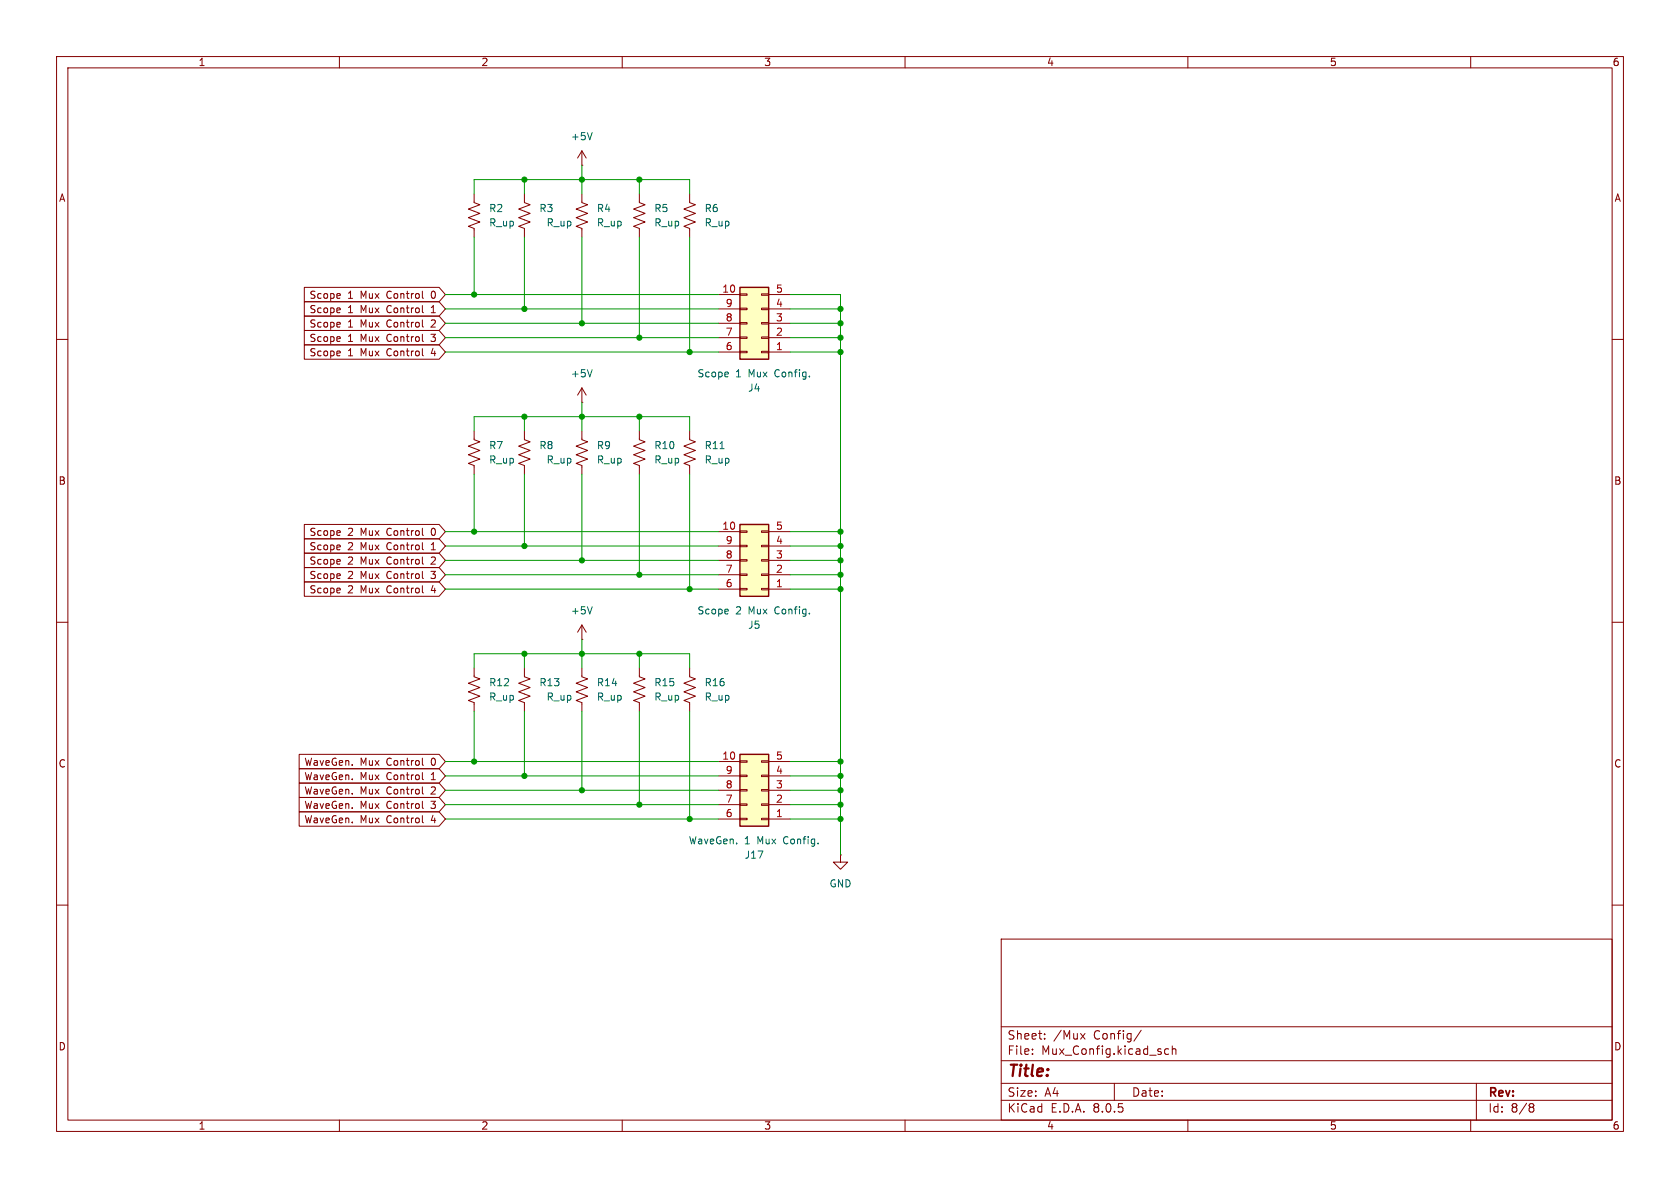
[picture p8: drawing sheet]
<svg xmlns="http://www.w3.org/2000/svg" width="297mm" height="210mm" viewBox="0 0 297 210" stroke-linecap="round" stroke-linejoin="round" font-family="sans-serif">
<g fill="none" stroke="#840000" stroke-width=".18">
<path d="M10 10h277v190h-277zM12 12h273v186h-273zM60 10v2M110 10v2M160 10v2M210 10v2M260 10v2M10 60h2M285 60h2M83.8 76.2v1.5l1 .4-2 .8 2 .7-2 .8 2 .8-2 .7 1 .4v1.5M10 110h2M285 110h2"/>
<path d="M10 160h2M285 160h2M177 166h108v32h-108zM60 198v2M110 198v2M160 198v2M177 194.5h108M177 191.5h108M177 187.5h108M177 181.5h108M182.5 186.3v.1M182.5 185.5v.1"/>
<path d="M184.7 183.6v.1M184.7 182.8v.1M191 182.7l.8 1M191.8 182.7l-.8 1M197 191.5v3M201.7 182.1l-1.2 2M206.6 185.5l-.4-.1-.3 .3v.4l.1 .2h.6M207.2 185.5l.3-.1 .3 .1 .1 .9M207.2 184.9v1.5M210 198v2M260 198v2M261 191.5v6.5"/>
<path d="M270.6 195.1h.3l.3 .3-.3 .3M270.6 195.7h.3M270.9 195.7l.2 .2 .1 .4-.3 .3h-.3"/>
</g>
<path d="M130.8 92.7h5.1v12.7h-5.1z" fill="#ffffc2"/>
<g fill="none" stroke="#840000" stroke-width=".18">
<path d="M83.8 34.3v1.5l1 .4-2 .8 2 .7-2 .8 2 .7-2 .8 1 .4v1.5M102.9 29.2h.1M102.9 34.3v1.5l1 .4-2 .8 2 .7-2 .8 2 .7-2 .8 1 .4v1.5M102.9 26.7l-.8 1.2M102.9 26.7v2.5M102.9 26.7l.7 1.2M113 34.3v1.5l1 .4-2 .8 2 .7-2 .8 2 .7-2 .8 1 .4v1.5M121.9 34.3v1.5l1 .4-2 .8 2 .7-2 .8 2 .7-2 .8 1 .4v1.5M102.9 71.1h.1M102.9 76.2v1.5l1 .4-2 .8 2 .7-2 .8 2 .8-2 .7 1 .4v1.5M102.9 68.6v2.5M102.9 68.6l-.8 1.3"/>
<path d="M102.9 68.6l.7 1.3M127 94h3.8M127 99.1h3.8M127 96.5h3.8M130.8 93.9h1.3v.2h-1.3zM130.8 96.4h1.3v.2h-1.3zM130.8 98.9h1.3v.3h-1.3zM134.6 93.9h1.3v.2h-1.3zM134.6 96.4h1.3v.2h-1.3zM134.6 98.9h1.3v.3h-1.3zM135.9 94h3.8M135.9 99.1h3.8"/>
<path d="M135.9 96.5h3.8M83.8 118.1v1.5l1 .4-2 .8 2 .7-2 .8 2 .8-2 .7 1 .4v1.5M92.7 118.1v1.5l1 .4-2 .8 2 .7-2 .8 2 .8-2 .7 1 .4v1.5M102.9 118.1v1.5l1 .4-2 .8 2 .7-2 .8 2 .8-2 .7 1 .4v1.5M113 118.1v1.5l1 .4-2 .8 2 .7-2 .8 2 .8-2 .7 1 .4v1.5M121.9 118.1v1.5l1 .4-2 .8 2 .7-2 .8 2 .8-2 .7 1 .4v1.5M127 104.1h3.8M127 101.6h3.8M130.8 101.5h1.3v.2h-1.3zM130.8 104h1.3v.3h-1.3zM134.6 101.5h1.3v.2h-1.3zM134.6 104h1.3v.3h-1.3z"/>
<path d="M135.9 104.1h3.8M135.9 101.6h3.8M148.6 151.1v1.3h1.3l-1.3 1.3-1.3-1.3h1.3M148.6 151.1h.1"/>
</g>
<path d="M130.8 92.7h5.1v12.7h-5.1z" fill="none" stroke="#840000" stroke-width=".25"/>
<path d="M104.7 23.4l-.4 1.3M104.7 65.3l-.4 1.3" fill="none" stroke="#006464" stroke-width=".18"/>
<path d="M130.8 50.8h5.1v12.7h-5.1z" fill="#ffffc2"/>
<g fill="none" stroke="#840000" stroke-width=".18">
<path d="M92.7 34.3v1.5l1 .4-2 .8 2 .7-2 .8 2 .7-2 .8 1 .4v1.5M127 52.1h3.8M127 59.7h3.8M127 57.2h3.8M127 54.6h3.8M130.8 51.9h1.3v.3h-1.3zM130.8 54.5h1.3v.2h-1.3zM130.8 57h1.3v.3h-1.3zM130.8 59.6h1.3v.2h-1.3zM134.6 51.9h1.3v.3h-1.3zM134.6 54.5h1.3v.2h-1.3zM134.6 57h1.3v.3h-1.3z"/>
<path d="M134.6 59.6h1.3v.2h-1.3zM135.9 52.1h3.8M135.9 59.7h3.8M135.9 57.2h3.8M135.9 54.6h3.8M127 62.2h3.8M130.8 62.1h1.3v.3h-1.3zM134.6 62.1h1.3v.3h-1.3zM135.9 62.2h3.8M102.9 113h.1M102.9 110.5l-.8 1.3M102.9 110.5v2.5"/>
<path d="M102.9 110.5l.7 1.3"/>
</g>
<path d="M130.8 50.8h5.1v12.7h-5.1z" fill="none" stroke="#840000" stroke-width=".25"/>
<path d="M104.7 107.3l-.4 1.2" fill="none" stroke="#006464" stroke-width=".18"/>
<path d="M130.8 133.4h5.1v12.7h-5.1z" fill="#ffffc2"/>
<g fill="none" stroke="#840000" stroke-width=".18">
<path d="M53.8 58.4h23.8l1.1 1.3-1.1 1.3h-23.8zM53.8 50.8h23.8l1.1 1.3-1.1 1.2h-23.8zM53.8 55.9h23.8l1.1 1.3-1.1 1.2h-23.8zM53.8 53.3h23.8l1.1 1.3-1.1 1.3h-23.8zM74.7 52.7h.2M74.7 57.8h.2M74.7 55.2l.2 .1M76.2 55.3h.8M76.4 54.3l-.2 .1M53.8 61h23.8l1.1 1.2-1.1 1.3h-23.8zM74.7 62.8l.2 .1M74.7 60.3l.2 .1"/>
<path d="M92.7 76.2v1.5l1 .4-2 .8 2 .7-2 .8 2 .8-2 .7 1 .4v1.5M113 76.2v1.5l1 .4-2 .8 2 .7-2 .8 2 .8-2 .7 1 .4v1.5M121.9 76.2v1.5l1 .4-2 .8 2 .7-2 .8 2 .8-2 .7 1 .4v1.5M53.8 95.2h23.8l1.1 1.3-1.1 1.3h-23.8zM53.8 92.7h23.8l1.1 1.3-1.1 1.3h-23.8zM53.8 97.8h23.8l1.1 1.3-1.1 1.2h-23.8zM74.7 97.1l.2 .1M74.7 94.6l.2 .1M74.7 99.7h.2M76.2 97.2h.8M76.4 96.2l-.2 .1M53.8 100.3h23.8l1.1 1.3-1.1 1.3h-23.8z"/>
<path d="M53.8 102.9h23.8l1.1 1.2-1.1 1.3h-23.8zM74.7 102.2l.2 .1M74.7 104.7l.2 .1M52.9 135.9h24.7l1.1 1.3-1.1 1.2h-24.7zM52.9 138.4h24.7l1.1 1.3-1.1 1.3h-24.7zM52.9 133.3h24.7l1.1 1.3-1.1 1.3h-24.7zM74.7 134v1.1l.2 .2M74.7 136.6v1l.2 .2M74.7 139.1v1.1l.2 .2M127 134.6h3.8M127 139.7h3.8M127 137.2h3.8"/>
<path d="M130.8 134.5h1.3v.2h-1.3zM130.8 137h1.3v.3h-1.3zM130.8 139.6h1.3v.2h-1.3zM134.6 134.5h1.3v.2h-1.3zM134.6 137h1.3v.3h-1.3zM134.6 139.6h1.3v.2h-1.3zM135.9 134.6h3.8M135.9 139.7h3.8M135.9 137.2h3.8M52.9 141h24.7l1.1 1.2-1.1 1.3h-24.7zM52.9 143.5h24.7l1.1 1.3-1.1 1.3h-24.7zM74.7 141.6v1.1l.2 .2"/>
<path d="M74.7 144.2v1.1l.2 .2M127 144.8h3.8M127 142.2h3.8M130.8 142.1h1.3v.3h-1.3zM130.8 144.7h1.3v.2h-1.3zM134.6 142.1h1.3v.3h-1.3zM134.6 144.7h1.3v.2h-1.3zM135.9 144.8h3.8M135.9 142.2h3.8"/>
</g>
<path d="M130.8 133.4h5.1v12.7h-5.1z" fill="none" stroke="#840000" stroke-width=".25"/>
<path d="M127.3 79.3h.7" fill="none" stroke="#006464" stroke-width=".18"/>
<g fill="none" stroke="#009600" stroke-width=".18">
<path d="M83.8 34.3v-2.5h38.1v2.5M92.7 31.8v2.5M102.9 29.2v5.1M113 31.8v2.5M78.7 57.2h48.3M78.7 59.7h48.3M78.7 54.6h48.3M78.7 52.1h48.3M83.8 41.9v10.2M92.7 41.9v12.7M102.9 41.9v15.3M113 41.9v17.8"/>
<path d="M121.9 41.9v20.3M139.7 52.1h8.9v99M139.7 57.2h8.9M139.7 59.7h8.9M139.7 54.6h8.9M78.7 62.2h48.3M83.8 76.2v-2.5h38.1v2.5M92.7 73.7v2.5M102.9 71.1v5.1M113 73.7v2.5M139.7 62.2h8.9M78.7 94h48.3"/>
<path d="M78.7 96.5h48.3M78.7 99.1h48.3M83.8 83.8v10.2M92.7 83.8v12.7M102.9 83.8v15.3M113 83.8v17.8M121.9 83.8v20.3M139.7 94h8.9M139.7 96.5h8.9M139.7 99.1h8.9M78.7 104.1h48.3M78.7 101.6h48.3"/>
<path d="M83.8 118.1v-2.5h38.1v2.5M92.7 115.6v2.5M102.9 113v5.1M113 115.6v2.5M139.7 104.1h8.9M139.7 101.6h8.9M78.7 139.7h48.3M78.7 137.2h48.3M78.7 134.6h48.3M83.8 125.7v8.9M92.7 125.7v11.5M102.9 125.7v14"/>
<path d="M113 125.7v16.5M121.9 125.7v19.1M139.7 139.7h8.9M139.7 137.2h8.9M139.7 134.6h8.9M78.7 142.2h48.3M78.7 144.8h48.3M139.7 142.2h8.9M139.7 144.8h8.9"/>
</g>
<g fill="#009600" stroke="#009600" stroke-width=".18">
<circle cx="148.6" cy="62.2" r=".46"/>
<circle cx="102.9" cy="73.7" r=".46"/>
<circle cx="148.6" cy="59.7" r=".46"/>
<circle cx="148.6" cy="54.6" r=".46"/>
<circle cx="148.6" cy="57.2" r=".46"/>
<circle cx="113" cy="59.7" r=".46"/>
<circle cx="121.9" cy="62.2" r=".46"/>
<circle cx="113" cy="73.7" r=".46"/>
<circle cx="148.6" cy="99.1" r=".46"/>
<circle cx="148.6" cy="104.1" r=".46"/>
<circle cx="148.6" cy="101.6" r=".46"/>
<circle cx="148.6" cy="96.5" r=".46"/>
<circle cx="148.6" cy="139.7" r=".46"/>
<circle cx="148.6" cy="142.2" r=".46"/>
<circle cx="148.6" cy="137.2" r=".46"/>
<circle cx="121.9" cy="144.8" r=".46"/>
<circle cx="148.6" cy="94" r=".46"/>
<circle cx="148.6" cy="134.6" r=".46"/>
<circle cx="148.6" cy="144.8" r=".46"/>
<circle cx="121.9" cy="104.1" r=".46"/>
<circle cx="113" cy="142.2" r=".46"/>
<circle cx="113" cy="101.6" r=".46"/>
<circle cx="102.9" cy="99.1" r=".46"/>
<circle cx="92.7" cy="96.5" r=".46"/>
<circle cx="92.7" cy="137.2" r=".46"/>
<circle cx="102.9" cy="139.7" r=".46"/>
<circle cx="83.8" cy="94" r=".46"/>
<circle cx="113" cy="115.6" r=".46"/>
<circle cx="92.7" cy="31.8" r=".46"/>
<circle cx="83.8" cy="52.1" r=".46"/>
<circle cx="102.9" cy="57.2" r=".46"/>
<circle cx="92.7" cy="73.7" r=".46"/>
<circle cx="92.7" cy="54.6" r=".46"/>
<circle cx="113" cy="31.8" r=".46"/>
<circle cx="102.9" cy="31.8" r=".46"/>
<circle cx="83.8" cy="134.6" r=".46"/>
<circle cx="102.9" cy="115.6" r=".46"/>
<circle cx="92.7" cy="115.6" r=".46"/>
</g>
<text font-size="2.8" fill="#840000" x="178" y="190.9">Title:</text>
<g font-size="2.1" fill="#840000">
<text x="178" y="184">Sheet:</text>
<text x="186.2" y="184">/Mux</text>
<text x="193.4" y="184">Config/</text>
<text x="178" y="186.7">File:</text>
<text x="184.1" y="186.7">Mux_Config.kicad_sch</text>
<text x="178" y="196.9">KiCad</text>
<text x="178" y="194.1">Size:</text>
<text x="184.7" y="194.1">A4</text>
<text x="185.7" y="196.9">E.D.A.</text>
<text x="193.3" y="196.9">8.0.5</text>
<text x="200" y="194.1">Date:</text>
<text x="263" y="194.3">Rev:</text>
<text x="263" y="196.9">Id:</text>
<text x="267.1" y="196.9">8/8</text>
</g>
<g font-size="1.8" fill="#840000">
<text x="35" y="11.9">1</text>
<text x="85" y="11.9">2</text>
<text x="135" y="11.9">3</text>
<text x="185" y="11.9">4</text>
<text x="235" y="11.9">5</text>
<text x="285" y="11.9">6</text>
<text x="10.3" y="35.9">A</text>
<text x="285.3" y="35.9">A</text>
<text x="54.6" y="53">Scope</text>
<text x="61.5" y="53">1</text>
<text x="63.8" y="53">Mux</text>
<text x="68.6" y="53">Control</text>
<text x="76.7" y="53">0</text>
<text x="54.6" y="58.1">Scope</text>
<text x="54.6" y="55.6">Scope</text>
<text x="61.5" y="58.1">1</text>
<text x="61.5" y="55.6">1</text>
<text x="63.8" y="58.1">Mux</text>
<text x="63.8" y="55.6">Mux</text>
<text x="68.6" y="58.1">Control</text>
<text x="68.6" y="55.6">Control</text>
<text x="76.7" y="58.1">2</text>
<text x="76.7" y="55.6">1</text>
<text x="54.6" y="63.2">Scope</text>
<text x="54.6" y="60.6">Scope</text>
<text x="61.5" y="63.2">1</text>
<text x="61.5" y="60.6">1</text>
<text x="63.8" y="63.2">Mux</text>
<text x="63.8" y="60.6">Mux</text>
<text x="68.6" y="63.2">Control</text>
<text x="68.6" y="60.6">Control</text>
<text x="76.7" y="63.2">4</text>
<text x="76.7" y="60.6">3</text>
<text x="10.3" y="85.9">B</text>
<text x="285.3" y="85.9">B</text>
<text x="54.6" y="94.9">Scope</text>
<text x="61.5" y="94.9">2</text>
<text x="63.8" y="94.9">Mux</text>
<text x="68.6" y="94.9">Control</text>
<text x="76.7" y="94.9">0</text>
<text x="54.6" y="97.5">Scope</text>
<text x="54.6" y="100">Scope</text>
<text x="61.5" y="97.5">2</text>
<text x="61.5" y="100">2</text>
<text x="63.8" y="97.5">Mux</text>
<text x="63.8" y="100">Mux</text>
<text x="68.6" y="97.5">Control</text>
<text x="68.6" y="100">Control</text>
<text x="76.7" y="97.5">1</text>
<text x="76.7" y="100">2</text>
<text x="54.6" y="102.6">Scope</text>
<text x="54.6" y="105.1">Scope</text>
<text x="61.5" y="102.6">2</text>
<text x="61.5" y="105.1">2</text>
<text x="63.8" y="102.6">Mux</text>
<text x="63.8" y="105.1">Mux</text>
<text x="68.6" y="102.6">Control</text>
<text x="68.6" y="105.1">Control</text>
<text x="76.7" y="102.6">3</text>
<text x="76.7" y="105.1">4</text>
<text x="10.3" y="135.9">C</text>
<text x="53.7" y="135.6">WaveGen.</text>
<text x="63.6" y="135.6">Mux</text>
<text x="68.4" y="135.6">Control</text>
<text x="76.5" y="135.6">0</text>
<text x="285.3" y="135.9">C</text>
<text x="53.7" y="143.2">WaveGen.</text>
<text x="53.7" y="138.1">WaveGen.</text>
<text x="53.7" y="140.7">WaveGen.</text>
<text x="63.6" y="143.2">Mux</text>
<text x="63.6" y="138.1">Mux</text>
<text x="63.6" y="140.7">Mux</text>
<text x="68.4" y="143.2">Control</text>
<text x="68.4" y="138.1">Control</text>
<text x="68.4" y="140.7">Control</text>
<text x="76.5" y="143.2">3</text>
<text x="76.5" y="138.1">1</text>
<text x="76.5" y="140.7">2</text>
<text x="53.7" y="145.7">WaveGen.</text>
<text x="63.6" y="145.7">Mux</text>
<text x="68.4" y="145.7">Control</text>
<text x="76.5" y="145.7">4</text>
<text x="10.3" y="185.9">D</text>
<text x="285.3" y="185.9">D</text>
<text x="35" y="199.9">1</text>
<text x="85" y="199.9">2</text>
<text x="135" y="199.9">3</text>
<text x="185" y="199.9">4</text>
<text x="235" y="199.9">5</text>
<text x="285" y="199.9">6</text>
</g>
<g font-size="1.8" fill="#006464">
<text x="100.8" y="25">+5V</text>
<text x="86.4" y="37.7">R2</text>
<text x="86.4" y="40.2">R_up</text>
<text x="95.3" y="37.7">R3</text>
<text x="96.5" y="40.2">R_up</text>
<text x="105.4" y="37.7">R4</text>
<text x="105.4" y="40.2">R_up</text>
<text x="115.6" y="37.7">R5</text>
<text x="115.6" y="40.2">R_up</text>
<text x="124.5" y="37.7">R6</text>
<text x="124.5" y="40.2">R_up</text>
<text x="100.8" y="66.9">+5V</text>
<text x="123.2" y="66.9">Scope</text>
<text x="130.1" y="66.9">1</text>
<text x="132.2" y="69.4">J4</text>
<text x="132.4" y="66.9">Mux</text>
<text x="137.2" y="66.9">Config.</text>
<text x="86.4" y="79.6">R7</text>
<text x="86.4" y="82.1">R_up</text>
<text x="95.3" y="79.6">R8</text>
<text x="96.5" y="82.1">R_up</text>
<text x="105.4" y="79.6">R9</text>
<text x="105.4" y="82.1">R_up</text>
<text x="115.6" y="79.6">R10</text>
<text x="115.6" y="82.1">R_up</text>
<text x="124.5" y="79.6">R11</text>
<text x="124.5" y="82.1">R_up</text>
<text x="100.8" y="108.8">+5V</text>
<text x="123.2" y="108.8">Scope</text>
<text x="130.1" y="108.8">2</text>
<text x="132.2" y="111.4">J5</text>
<text x="132.4" y="108.8">Mux</text>
<text x="137.2" y="108.8">Config.</text>
<text x="86.4" y="121.5">R12</text>
<text x="86.4" y="124.1">R_up</text>
<text x="95.3" y="121.5">R13</text>
<text x="96.5" y="124.1">R_up</text>
<text x="105.4" y="121.5">R14</text>
<text x="105.4" y="124.1">R_up</text>
<text x="115.6" y="121.5">R15</text>
<text x="115.6" y="124.1">R_up</text>
<text x="124.5" y="121.5">R16</text>
<text x="124.5" y="124.1">R_up</text>
<text x="121.7" y="149.5">WaveGen.</text>
<text x="131.6" y="149.5">1</text>
<text x="134" y="149.5">Mux</text>
<text x="138.8" y="149.5">Config.</text>
<text x="131.6" y="152">J17</text>
<text x="146.6" y="157.1">GND</text>
</g>
<g font-size="1.8" fill="#a90000">
<text x="127.6" y="51.8">10</text>
<text x="137.1" y="51.8">5</text>
<text x="128.2" y="59.4">7</text>
<text x="128.2" y="56.9">8</text>
<text x="128.2" y="54.4">9</text>
<text x="137.1" y="59.4">2</text>
<text x="137.1" y="56.9">3</text>
<text x="137.1" y="54.4">4</text>
<text x="128.2" y="62">6</text>
<text x="137.1" y="62">1</text>
<text x="127.6" y="93.7">10</text>
<text x="137.1" y="93.7">5</text>
<text x="128.2" y="101.3">7</text>
<text x="128.2" y="98.8">8</text>
<text x="128.2" y="96.3">9</text>
<text x="137.1" y="101.3">2</text>
<text x="137.1" y="98.8">3</text>
<text x="137.1" y="96.3">4</text>
<text x="128.2" y="103.9">6</text>
<text x="137.1" y="103.9">1</text>
<text x="127.6" y="134.4">10</text>
<text x="128.2" y="136.9">9</text>
<text x="137.1" y="136.9">4</text>
<text x="137.1" y="134.4">5</text>
<text x="128.2" y="142">7</text>
<text x="128.2" y="139.4">8</text>
<text x="137.1" y="142">2</text>
<text x="137.1" y="139.4">3</text>
<text x="128.2" y="144.5">6</text>
<text x="137.1" y="144.5">1</text>
</g>
</svg>
